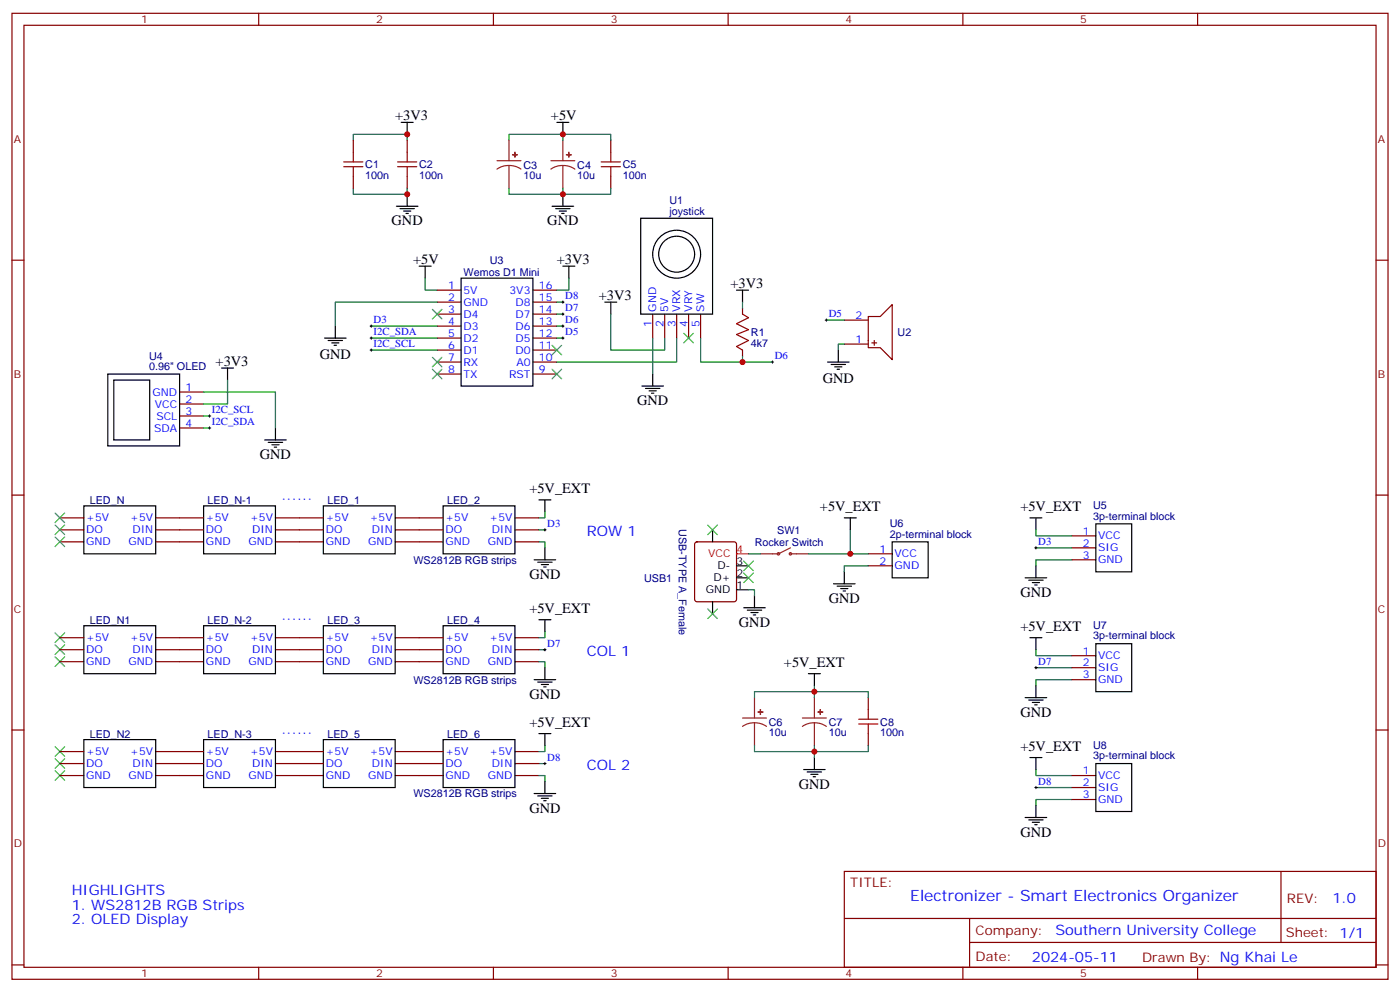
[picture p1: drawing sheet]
<svg xmlns="http://www.w3.org/2000/svg" width="412mm" height="292mm" viewBox="0 0 412 292" stroke-linecap="round" stroke-linejoin="round" font-family="sans-serif">
<g fill="none" stroke="#870000" stroke-width=".35">
<path d="M3.5 3.9h405.4v284.4h-405.4zM7.1 7.4h398.2v277.3h-398.2zM76.2 3.9v3.5M145.3 3.9v3.5M214.5 3.9v3.5M283.6 3.9v3.5M352.8 3.9v3.5M104.1 41.3v3.5M104.1 51.9v3.5M119.9 41.3v3.5M119.9 51.9v3.5M179.9 41.3v3.5"/>
<path d="M179.9 51.9v3.5M3.5 76.6h3.6M405.3 76.6h3.6M128.8 85.4h7M128.8 88.9h7M128.8 92.5h7M128.8 96h7M128.8 99.5h7M157 85.4h7M157 88.9h7M157 92.5h7M157 96h7"/>
<path d="M157 99.5h7M192.3 92.5v7M195.8 92.5v7M199.3 92.5v7M202.8 92.5v7M206.4 92.5v7M218.7 90.7v1.8M248.7 94.2h7.1M255.8 93.2h3.5l3.5-3.6v16.3l-3.5-3.6h-3.5zM52.9 115.4h7.1M52.9 118.9h7.1M128.8 103h7"/>
<path d="M128.8 106.6h7M128.8 110.1h7M157 103h7M157 106.6h7M157 110.1h7M218.7 103v1.8M248.7 101.3h7.1M256.8 100.9h1.4M257.5 100.2v1.4M52.9 122.4h7.1M52.9 126h7.1M3.5 145.7h3.6"/>
<path d="M17.6 159.5h7.1M17.6 156h7.1M17.6 152.4h7.1M45.9 159.5h14.1M45.9 156h14.1M45.9 152.4h14.1M81.1 159.5h14.1M81.1 156h14.1M81.1 152.4h14.1M116.4 159.5h14.1M116.4 156h14.1M116.4 152.4h14.1"/>
<path d="M151.7 159.5h7M151.7 156h7M151.7 152.4h7M204.8 159.7l.5-.2h11l.5 .2 .2 .5v16.2l-.3 .5-.4 .2h-11l-.5-.2-.2-.5v-16.2zM315.7 157.7h7.1M405.3 145.7h3.6M255.8 163h7M255.8 166.5h7M315.7 161.3h7.1M315.7 164.8h7.1M17.6 194.8h7.1M17.6 191.2h7.1"/>
<path d="M17.6 187.7h7.1M45.9 194.8h14.1M45.9 191.2h14.1M45.9 187.7h14.1M81.1 194.8h14.1M81.1 191.2h14.1M81.1 187.7h14.1M116.4 194.8h14.1M116.4 191.2h14.1M116.4 187.7h14.1M151.7 194.8h7M151.7 191.2h7"/>
<path d="M151.7 187.7h7M315.7 193h7.1M315.7 196.5h7.1M3.5 214.9h3.6M255.8 205.4v3.5M255.8 215.9v3.6M315.7 200.1h7.1M405.3 214.9h3.6M17.6 228.3h7.1M17.6 224.8h7.1M17.6 221.2h7.1M45.9 228.3h14.1"/>
<path d="M45.9 224.8h14.1M45.9 221.2h14.1M81.1 228.3h14.1M81.1 224.8h14.1M81.1 221.2h14.1M116.4 228.3h14.1M116.4 224.8h14.1M116.4 221.2h14.1M151.7 228.3h7M151.7 224.8h7M151.7 221.2h7M315.7 228.3h7.1"/>
<path d="M315.7 231.8h7.1M315.7 235.3h7.1M248.7 256.5h156.6v28.2h-156.6zM377.3 256.5v20.9M248.7 270.4h156.5M285.6 277.4h119.6M285.6 270.4v14.1M3.5 284h3.6M76.2 284.7v3.6M145.3 284.7v3.6M214.5 284.7v3.6M283.6 284.7v3.6"/>
<path d="M352.8 284.7v3.6M405.3 284h3.6"/>
</g>
<g fill="none" stroke="#8c2424" stroke-width=".35">
<path d="M146.4 47.3h7.1M149.9 48.7l-1.8 .3-1.7 .8M149.9 48.7l1.9 .3 1.7 .8M149.9 41.3v6M149.9 48.7v6.7M162.3 47.3h7M165.8 48.7l-1.8 .3-1.7 .8M165.8 48.7l1.9 .3 1.6 .8M165.8 41.3v6M165.8 48.7v6.7M224 163h5M232.8 161.3l-3.5 1.7"/>
<path d="M232.8 163h5.3M218.7 211.3h7.1M222.2 212.8l-1.8 .2-1.7 .8M222.2 212.8l1.9 .2 1.7 .8M222.2 205.4v5.9M222.2 212.8v6.7M236.4 211.3h7M239.9 212.8l-1.9 .2-1.6 .8M239.9 212.8l1.8 .2 1.7 .8M239.9 205.4v5.9M239.9 212.8v6.7"/>
<circle cx="229.3" cy="163" r=".35"/>
<circle cx="232.8" cy="163" r=".35"/>
</g>
<g fill="#8c2424" stroke="#8c2424" stroke-width=".35">
<path d="M166.9 45.5l1.4 .1z"/>
<path d="M167.5 44.8l.1 1.4z"/>
<path d="M151 45.5l1.4 .1z"/>
<path d="M151.7 44.8v1.4z"/>
<path d="M223.3 209.6h1.4z"/>
<path d="M224 208.9v1.4z"/>
<path d="M240.9 209.6h1.5z"/>
<path d="M241.6 208.9l.1 1.4z"/>
</g>
<g fill="none" stroke="#a10000" stroke-width=".35">
<path d="M101.2 49.1h5.7M101.2 47.7h5.7M104.1 44.8v2.9M104.1 49.1v2.8M117.1 49.1h5.7M117.1 47.7h5.7M119.9 44.8v2.9M119.9 49.1v2.8M177.1 49.1h5.6M177.1 47.7h5.6M179.9 44.8v2.9M179.9 49.1v2.8"/>
<path d="M218.7 92.5l1.8 1-3.5 1.8 3.5 1.7-3.5 1.5 3.5 1.7-3.5 1.8 1.7 1M252.9 213.1h5.7M252.9 211.7h5.7M255.8 208.9v2.8M255.8 213.1v2.8"/>
</g>
<g fill="none" stroke="#000" stroke-width=".35">
<path d="M118.2 36h3.5M119.9 36v3.5M164 36h3.6M165.8 36v3.5M119.9 57.2v3.5M165.8 57.2v3.5M116.8 60.7h6.3M117.8 61.4h4.3M118.9 62.1h2.1M119.6 62.8h.7M123.5 78.4h3.5M125.2 78.4v3.5"/>
<path d="M162.6 60.7h6.4M163.7 61.4h4.2M164.7 62.1h2.2M165.5 62.8h.7M165.8 78.4h3.5M167.6 78.4v3.5M188.7 64.2h21.2v28.3h-21.2zM95.6 99.5h6.4M98.8 96v3.5M135.8 81.9h21.2v31.7h-21.2zM178.2 88.9h3.5M179.9 88.9v3.6"/>
<path d="M217 85.4h3.5M218.7 85.4v3.5M31.7 110.1h21.2v21.2h-21.2zM33.5 111.9h10.6v17.6h-10.6zM65.3 108.3h3.5M67 108.3v3.6M96.7 100.2h4.2M97.7 100.9h2.1M98.4 101.6h.7M189.1 113.6h6.3M190.1 114.3h4.3M191.2 115h2.1"/>
<path d="M191.9 115.7h.7M192.3 110.1v3.5M243.8 106.6h6.3M244.8 107.3h4.3M245.9 108h2.1M246.6 108.7h.7M246.9 103v3.6M78 129.5h6.3M79 130.2h4.3M80.1 130.9h2.1M80.8 131.6h.7M81.1 126v3.5"/>
<path d="M24.7 148.9h21.2v14.1h-21.2zM60 148.9h21.1v14.1h-21.1zM95.2 148.9h21.2v14.1h-21.2zM130.5 148.9h21.2v14.1h-21.2zM158.7 147.1h3.6M160.5 147.1v3.6M209.9 156v3.5M248.7 152.4h3.5M250.5 152.4v3.6M262.8 159.5h10.6v10.6h-10.6zM303.4 152.4h3.5M305.2 152.4v3.6"/>
<path d="M322.8 154.2h10.6v14.1h-10.6zM157.3 164.8h6.4M158.4 165.5h4.2M159.5 166.2h2.1M160.2 166.9h.7M160.5 161.3v3.5M209.9 177.1v3.6M217 166.5h3.5M217 170.1h3.5M217 173.6h3.5M219.1 178.9h6.3M220.1 179.6h4.3"/>
<path d="M222.2 175.4v3.5M245.5 171.8h6.4M246.6 172.5h4.2M247.6 173.2h2.2M248.4 174h.7M248.7 168.3v3.5M302 170.1h6.3M303 170.8h4.3M304.1 171.5h2.1M304.8 172.2h.7M305.2 166.5v3.6M24.7 184.2h21.2v14.1h-21.2z"/>
<path d="M60 184.2h21.1v14.1h-21.1zM95.2 184.2h21.2v14.1h-21.2zM130.5 184.2h21.2v14.1h-21.2zM158.7 182.4h3.6M160.5 182.4v3.5M160.5 196.5v3.6M221.2 180.3h2.1M221.9 181h.7M238.1 198.3h3.6M239.9 198.3v3.5M303.4 187.7h3.5M305.2 187.7v3.5"/>
<path d="M322.8 189.5h10.6v14.1h-10.6zM24.7 217.7h21.2v14.1h-21.2zM60 217.7h21.1v14.1h-21.1zM95.2 217.7h21.2v14.1h-21.2zM130.5 217.7h21.2v14.1h-21.2zM157.3 200.1h6.4M158.4 200.8h4.2M158.7 215.9h3.6M159.5 201.5h2.1M160.2 202.2h.7M160.5 215.9v3.6M302 205.4h6.3"/>
<path d="M303 206.1h4.3M304.1 206.8h2.1M304.8 207.5h.7M305.2 201.8v3.6M157.3 233.6h6.4M158.4 234.3h4.2M159.5 235h2.1M160.2 235.7h.7M160.5 230v3.6M236.7 226.5h6.4M237.8 227.2h4.2M238.8 227.9h2.1"/>
<path d="M239.5 228.6h.7M239.9 223v3.5M303.4 223h3.5M305.2 223v3.5M305.2 237.1v3.5M322.8 224.8h10.6v14.1h-10.6zM302 240.6h6.3M303 241.3h4.3M304.1 242h2.1M304.8 242.7h.7"/>
<circle cx="199.3" cy="74.8" r="7.1"/>
<circle cx="199.3" cy="74.8" r="5.3"/>
</g>
<g fill="none" stroke="#008700" stroke-width=".35">
<path d="M165.8 39.5h14.1v1.8M104.1 55.4v1.8h15.8v-1.8M104.1 41.3v-1.8h15.8v1.8M149.9 41.3v-1.8h15.9v1.8M149.9 55.4v1.8h15.9v-1.8M179.9 55.4v1.8h-14.1M109.4 99.5h19.4M109.4 96h19.4M125.2 81.9v3.5h3.6M128.8 88.9h-30v7.1M164 96h1.8M164 92.5h1.8"/>
<path d="M164 99.5h1.8M164 88.9h1.8M167.6 81.9v3.5h-3.6M179.9 92.5v10.5h15.9v-3.5M192.3 99.5v10.6M199.3 99.5v7.1h-35.3M206.4 99.5v7.1h12.3v-1.8M218.7 88.9v1.8M243.4 94.2h5.3M60 115.4h21.1v10.6M67 111.9v7h-7M109.4 103h19.4"/>
<path d="M218.7 106.6h8.8M248.7 101.3h-1.8v1.7M60 126h1.7M60 122.4h1.7M158.7 159.5h1.8v1.8M158.7 156h1.8M160.5 150.7v1.7h-1.8M250.5 156v7M305.2 156v1.7h10.5M220.5 173.6h1.7v1.8M220.5 163h3.5M238.1 163h17.7"/>
<path d="M255.8 166.5h-7.1v1.8M305.2 161.3h10.5M315.7 164.8h-10.5v1.7M158.7 194.8h1.8v1.7M158.7 191.2h1.8M160.5 185.9v1.8h-1.8M305.2 191.2v1.8h10.5M305.2 196.5h10.5M160.5 219.5v1.7h-1.8M222.2 205.4v-1.8h17.7v1.8M222.2 219.5v1.7h17.7v-1.7M239.9 201.8v1.8h15.9v1.8"/>
<path d="M255.8 219.5v1.7h-15.9v1.8M315.7 200.1h-10.5v1.7M158.7 228.3h1.8v1.7M158.7 224.8h1.8M305.2 226.5v1.8h10.5M305.2 231.8h10.5M315.7 235.3h-10.5v1.8"/>
</g>
<g fill="none" stroke="#3c3" stroke-width=".35">
<path d="M127.4 91.1l2.8 2.8M130.2 91.1l-2.8 2.8M201.4 98.1l2.9 2.8M204.3 98.1l-2.9 2.8M127.4 108.7l2.8 2.8M127.4 105.2l2.8 2.8M130.2 108.7l-2.8 2.8M130.2 105.2l-2.8 2.8M162.6 108.7l2.9 2.8M162.6 101.6l2.9 2.9M165.5 108.7l-2.9 2.8M165.5 101.6l-2.9 2.9"/>
<path d="M16.2 151l2.8 2.8M16.2 154.6l2.8 2.8M16.2 158.1l2.8 2.8M19 151l-2.8 2.8M19 154.6l-2.8 2.8M19 158.1l-2.8 2.8M208.5 154.6l2.8 2.8M211.3 154.6l-2.8 2.8M208.5 179.2l2.8 2.9M211.3 179.2l-2.8 2.9M219.1 165.1l2.8 2.9M219.1 168.7l2.8 2.8"/>
<path d="M221.9 165.1l-2.8 2.9M221.9 168.7l-2.8 2.8M16.2 193.4l2.8 2.8M16.2 189.8l2.8 2.9M16.2 186.3l2.8 2.8M19 193.4l-2.8 2.8M19 189.8l-2.8 2.9M19 186.3l-2.8 2.8M16.2 219.8l2.8 2.8M19 219.8l-2.8 2.8M16.2 226.9l2.8 2.8M16.2 223.3l2.8 2.9"/>
<path d="M19 226.9l-2.8 2.8M19 223.3l-2.8 2.9"/>
</g>
<g fill="none" stroke="#000" stroke-width=".29">
<path d="M109 99.5h.7M109 96h.7M109.4 95.6v.7M109.4 99.2v.7M165.5 99.5h.7M165.5 96h.7M165.5 92.5h.7M165.5 88.9h.7M165.8 88.6v.7M165.8 92.1v.7M165.8 95.6v.7M165.8 99.2v.7"/>
<path d="M243.1 94.2h.7M243.4 93.9v.7M109 103h.7M109.4 102.7v.7M227.2 106.6h.7M227.5 106.2v.7M61.4 122.4h.7M61.4 126h.7M61.7 122.1v.7M61.7 125.6v.7M160.2 156h.7M160.5 155.6v.7"/>
<path d="M304.8 161.3h.7M305.2 160.9v.7M160.2 191.2h.7M160.5 190.9v.7M304.8 196.5h.7M305.2 196.2v.7M160.2 224.8h.7M160.5 224.4v.7M304.8 231.8h.7M305.2 231.5v.7"/>
</g>
<path d="M217 163h3.5" fill="none" stroke="#f00" stroke-width=".35"/>
<g fill="#c00">
<circle cx="165.8" cy="57.2" r=".88"/>
<circle cx="119.9" cy="57.2" r=".88"/>
<circle cx="119.9" cy="39.5" r=".88"/>
<circle cx="218.7" cy="106.6" r=".88"/>
<circle cx="250.5" cy="163" r=".88"/>
<circle cx="165.8" cy="39.5" r=".88"/>
<circle cx="239.9" cy="203.6" r=".88"/>
<circle cx="239.9" cy="221.2" r=".88"/>
</g>
<text font-size="4.6" fill="#00f" x="268.1" y="265.3">Electronizer - Smart Electronics Organizer</text>
<g font-size="4.2">
<text x="116.4" y="35.3">+3V3</text>
<text x="162.3" y="35.3">+5V</text>
<text x="115.4" y="66.4">GND</text>
<text x="161.2" y="66.4">GND</text>
<text x="121.7" y="77.6">+5V</text>
<text x="164" y="77.6">+3V3</text>
<text x="176.4" y="88.2">+3V3</text>
<text x="215.2" y="84.7">+3V3</text>
<text x="63.5" y="107.6">+3V3</text>
<text x="94.2" y="105.6">GND</text>
<text x="242.4" y="112.6">GND</text>
<text x="187.7" y="119.3">GND</text>
<text x="76.6" y="135.1">GND</text>
<text x="155.9" y="145.1">+5V_EXT</text>
<text x="241.5" y="150.4">+5V_EXT</text>
<text x="300.6" y="150.4">+5V_EXT</text>
<text x="155.9" y="170.4">GND</text>
<text x="244.1" y="177.5">GND</text>
<text x="300.6" y="175.7">GND</text>
<text x="155.9" y="180.4">+5V_EXT</text>
<text x="217.7" y="184.5">GND</text>
<text x="300.6" y="185.7">+5V_EXT</text>
<text x="230.9" y="196.3">+5V_EXT</text>
<text x="155.9" y="205.7">GND</text>
<text x="155.9" y="213.9">+5V_EXT</text>
<text x="300.6" y="211">GND</text>
<text x="300.6" y="220.9">+5V_EXT</text>
<text x="235.3" y="232.2">GND</text>
<text x="155.9" y="239.2">GND</text>
<text x="300.6" y="246.3">GND</text>
</g>
<g font-size="4.2" fill="#00f">
<text x="82.9" y="147.1">......</text>
<text x="172.9" y="157.7">ROW 1</text>
<text x="82.9" y="182.4">......</text>
<text x="172.9" y="193">COL 1</text>
<text x="82.9" y="215.9">......</text>
<text x="172.9" y="226.5">COL 2</text>
<text x="21.2" y="263.6">HIGHLIGHTS</text>
<text x="21.2" y="267.8">1. WS2812B RGB Strips</text>
<text x="392.5" y="265.8">1.0</text>
<text x="21.2" y="272">2. OLED Display</text>
<text x="310.9" y="275.3">Southern University College</text>
<text x="304" y="283.1">2024-05-11</text>
</g>
<g font-size="3.9" fill="#800">
<text x="250.5" y="261.1">TITLE:</text>
<text x="379.1" y="265.8">REV:</text>
<text x="287.4" y="275.3">Company:</text>
<text x="378.7" y="275.9">Sheet: 1/1</text>
<text x="287.4" y="283">Date:</text>
<text x="336.4" y="283.1">Drawn By: Ng Khai Le</text>
</g>
<g font-size="3.2" fill="#800">
<text x="41.6" y="6.9">1</text>
<text x="110.8" y="6.9">2</text>
<text x="179.9" y="6.9">3</text>
<text x="249.1" y="6.9">4</text>
<text x="318.2" y="6.9">5</text>
<text x="4.1" y="42">A</text>
<text x="405.9" y="42">A</text>
<text x="4.1" y="111.2">B</text>
<text x="405.9" y="111.2">B</text>
<text x="4.1" y="180.3">C</text>
<text x="405.9" y="180.3">C</text>
<text x="4.1" y="249.4">D</text>
<text x="405.9" y="249.4">D</text>
<text x="41.6" y="287.7">1</text>
<text x="110.8" y="287.7">2</text>
<text x="179.9" y="287.7">3</text>
<text x="249.1" y="287.7">4</text>
<text x="318.2" y="287.7">5</text>
</g>
<g font-size="3.2" fill="#000080">
<text x="107.6" y="52.6">100n</text>
<text x="107.6" y="49.5">C1</text>
<text x="123.5" y="52.6">100n</text>
<text x="123.5" y="49.5">C2</text>
<text x="154.2" y="52.7">10u</text>
<text x="154.2" y="49.6">C3</text>
<text x="170" y="52.7">10u</text>
<text x="170" y="49.6">C4</text>
<text x="183.4" y="52.6">100n</text>
<text x="183.4" y="49.5">C5</text>
<text x="197.2" y="63.2">joystick</text>
<text x="197.2" y="60">U1</text>
<text x="144.3" y="77.7">U3</text>
<text x="136.6" y="81.3">Wemos D1 Mini</text>
<text x="221.2" y="98.9">R1</text>
<text x="264.4" y="98.9">U2</text>
<text x="43.9" y="105.9">U4</text>
<text x="221.2" y="102">4k7</text>
<text x="43.9" y="109">0.96&quot; OLED</text>
<text x="26.4" y="148.4">LED_N</text>
<text x="61.1" y="148.3">LED_N-1</text>
<text x="96.4" y="148.3">LED_1</text>
<text x="131.7" y="148.3">LED_2</text>
<text x="322" y="149.9">U5</text>
<text x="200" y="155.7" transform="rotate(90 200 155.7)">USB-TYPE A_Female</text>
<text x="262.1" y="155.3">U6</text>
<text x="322" y="152.9">3p-terminal block</text>
<text x="222.3" y="160.6">Rocker Switch</text>
<text x="229" y="157.1">SW1</text>
<text x="262.1" y="158.4">2p-terminal block</text>
<text x="121.8" y="165.9">WS2812B RGB strips</text>
<text x="189.7" y="171.2">USB1</text>
<text x="26.4" y="183.6">LED_N1</text>
<text x="61.1" y="183.6">LED_N-2</text>
<text x="96.4" y="183.6">LED_3</text>
<text x="131.7" y="183.6">LED_4</text>
<text x="322" y="185.2">U7</text>
<text x="322" y="188.2">3p-terminal block</text>
<text x="121.8" y="201.2">WS2812B RGB strips</text>
<text x="226.5" y="213.7">C6</text>
<text x="244.1" y="213.7">C7</text>
<text x="259.3" y="213.6">C8</text>
<text x="26.4" y="217.1">LED_N2</text>
<text x="61.1" y="217.1">LED_N-3</text>
<text x="96.4" y="217.1">LED_5</text>
<text x="131.7" y="217.1">LED_6</text>
<text x="226.5" y="216.7">10u</text>
<text x="244.1" y="216.7">10u</text>
<text x="259.3" y="216.7">100n</text>
<text x="322" y="220.5">U8</text>
<text x="322" y="223.5">3p-terminal block</text>
<text x="121.8" y="234.7">WS2812B RGB strips</text>
</g>
<g font-size="3.2" fill="#00f">
<text x="132" y="85.1">1</text>
<text x="132" y="88.6">2</text>
<text x="136.5" y="86.5">5V</text>
<text x="136.5" y="90">GND</text>
<text x="150.1" y="86.5">3V3</text>
<text x="151.8" y="90">D8</text>
<text x="158.7" y="88.6">15</text>
<text x="158.7" y="85.1">16</text>
<text x="166.5" y="88.1">D8</text>
<text x="110.1" y="95.1">D3</text>
<text x="132" y="92.1">3</text>
<text x="132" y="95.6">4</text>
<text x="136.5" y="93.5">D4</text>
<text x="151.8" y="93.5">D7</text>
<text x="158.7" y="95.6">13</text>
<text x="158.7" y="92.1">14</text>
<text x="166.5" y="95.1">D6</text>
<text x="166.5" y="91.6">D7</text>
<text x="193.3" y="91.8" transform="rotate(-90 193.3 91.8)">GND</text>
<text x="196.8" y="91.8" transform="rotate(-90 196.8 91.8)">5V</text>
<text x="200.4" y="91.8" transform="rotate(-90 200.4 91.8)">VRX</text>
<text x="203.9" y="91.8" transform="rotate(-90 203.9 91.8)">VRY</text>
<text x="207.4" y="91.8" transform="rotate(-90 207.4 91.8)">SW</text>
<text x="244.1" y="93.3">D5</text>
<text x="252" y="93.9">2</text>
<text x="110.1" y="98.6">I2C_SDA</text>
<text x="132" y="99.2">5</text>
<text x="136.5" y="97">D3</text>
<text x="136.5" y="100.6">D2</text>
<text x="151.8" y="100.6">D5</text>
<text x="151.8" y="97">D6</text>
<text x="158.7" y="99.2">12</text>
<text x="166.5" y="98.6">D5</text>
<text x="191.9" y="96.2" transform="rotate(-90 191.9 96.2)">1</text>
<text x="195.4" y="96.2" transform="rotate(-90 195.4 96.2)">2</text>
<text x="199" y="96.2" transform="rotate(-90 199 96.2)">3</text>
<text x="202.5" y="96.2" transform="rotate(-90 202.5 96.2)">4</text>
<text x="206" y="96.2" transform="rotate(-90 206 96.2)">5</text>
<text x="252" y="100.9">1</text>
<text x="110.1" y="102.2">I2C_SCL</text>
<text x="132" y="102.7">6</text>
<text x="132" y="106.2">7</text>
<text x="136.5" y="104.1">D1</text>
<text x="136.5" y="107.6">RX</text>
<text x="151.8" y="104.1">D0</text>
<text x="152.1" y="107.6">A0</text>
<text x="158.7" y="106.2">10</text>
<text x="158.7" y="102.7">11</text>
<text x="228.2" y="105.7">D6</text>
<text x="132" y="109.7">8</text>
<text x="136.5" y="111.2">TX</text>
<text x="149.9" y="111.2">RST</text>
<text x="158.7" y="109.7">9</text>
<text x="44.9" y="116.5">GND</text>
<text x="45.6" y="120">VCC</text>
<text x="54.7" y="115">1</text>
<text x="54.7" y="118.6">2</text>
<text x="46.1" y="123.5">SCL</text>
<text x="54.7" y="122.1">3</text>
<text x="54.7" y="125.6">4</text>
<text x="62.4" y="121.6">I2C_SCL</text>
<text x="62.4" y="125.1">I2C_SDA</text>
<text x="45.4" y="127">SDA</text>
<text x="25.4" y="153.5">+5V</text>
<text x="38.4" y="153.5">+5V</text>
<text x="60.7" y="153.5">+5V</text>
<text x="73.7" y="153.5">+5V</text>
<text x="96" y="153.5">+5V</text>
<text x="108.9" y="153.5">+5V</text>
<text x="131.2" y="153.5">+5V</text>
<text x="144.2" y="153.5">+5V</text>
<text x="161.2" y="155.1">D3</text>
<text x="25.4" y="160.5">GND</text>
<text x="25.4" y="157">DO</text>
<text x="37.9" y="160.5">GND</text>
<text x="39" y="157">DIN</text>
<text x="60.7" y="160.5">GND</text>
<text x="60.7" y="157">DO</text>
<text x="73.2" y="160.5">GND</text>
<text x="74.3" y="157">DIN</text>
<text x="96" y="160.5">GND</text>
<text x="96" y="157">DO</text>
<text x="108.4" y="160.5">GND</text>
<text x="109.6" y="157">DIN</text>
<text x="131.2" y="160.5">GND</text>
<text x="131.2" y="157">DO</text>
<text x="143.7" y="160.5">GND</text>
<text x="144.8" y="157">DIN</text>
<text x="305.9" y="160.4">D3</text>
<text x="319" y="157.4">1</text>
<text x="319" y="160.9">2</text>
<text x="323.5" y="158.8">VCC</text>
<text x="259" y="162.7">1</text>
<text x="259" y="166.2">2</text>
<text x="263.5" y="164.1">VCC</text>
<text x="263.5" y="167.6">GND</text>
<text x="319" y="164.4">3</text>
<text x="323.5" y="162.3">SIG</text>
<text x="323.5" y="165.8">GND</text>
<text x="25.4" y="188.8">+5V</text>
<text x="38.4" y="188.8">+5V</text>
<text x="60.7" y="188.8">+5V</text>
<text x="73.7" y="188.8">+5V</text>
<text x="96" y="188.8">+5V</text>
<text x="108.9" y="188.8">+5V</text>
<text x="131.2" y="188.8">+5V</text>
<text x="144.2" y="188.8">+5V</text>
<text x="161.2" y="190.4">D7</text>
<text x="25.4" y="195.8">GND</text>
<text x="25.4" y="192.3">DO</text>
<text x="37.9" y="195.8">GND</text>
<text x="39" y="192.3">DIN</text>
<text x="60.7" y="195.8">GND</text>
<text x="60.7" y="192.3">DO</text>
<text x="73.2" y="195.8">GND</text>
<text x="74.3" y="192.3">DIN</text>
<text x="96" y="195.8">GND</text>
<text x="96" y="192.3">DO</text>
<text x="108.4" y="195.8">GND</text>
<text x="109.6" y="192.3">DIN</text>
<text x="131.2" y="195.8">GND</text>
<text x="131.2" y="192.3">DO</text>
<text x="143.7" y="195.8">GND</text>
<text x="144.8" y="192.3">DIN</text>
<text x="305.9" y="195.7">D7</text>
<text x="319" y="192.7">1</text>
<text x="319" y="196.2">2</text>
<text x="323.5" y="194.1">VCC</text>
<text x="323.5" y="197.6">SIG</text>
<text x="319" y="199.7">3</text>
<text x="323.5" y="201.1">GND</text>
<text x="25.4" y="225.8">DO</text>
<text x="25.4" y="222.3">+5V</text>
<text x="38.4" y="222.3">+5V</text>
<text x="39" y="225.8">DIN</text>
<text x="60.7" y="225.8">DO</text>
<text x="60.7" y="222.3">+5V</text>
<text x="73.7" y="222.3">+5V</text>
<text x="74.3" y="225.8">DIN</text>
<text x="96" y="225.8">DO</text>
<text x="96" y="222.3">+5V</text>
<text x="108.9" y="222.3">+5V</text>
<text x="109.6" y="225.8">DIN</text>
<text x="131.2" y="225.8">DO</text>
<text x="131.2" y="222.3">+5V</text>
<text x="144.2" y="222.3">+5V</text>
<text x="144.8" y="225.8">DIN</text>
<text x="161.2" y="223.9">D8</text>
<text x="319" y="227.9">1</text>
<text x="25.4" y="229.3">GND</text>
<text x="37.9" y="229.3">GND</text>
<text x="60.7" y="229.3">GND</text>
<text x="73.2" y="229.3">GND</text>
<text x="96" y="229.3">GND</text>
<text x="108.4" y="229.3">GND</text>
<text x="131.2" y="229.3">GND</text>
<text x="143.7" y="229.3">GND</text>
<text x="305.9" y="230.9">D8</text>
<text x="319" y="231.5">2</text>
<text x="323.5" y="229.3">VCC</text>
<text x="323.5" y="232.9">SIG</text>
<text x="319" y="235">3</text>
<text x="323.5" y="236.4">GND</text>
</g>
<g font-size="3.2" fill="#f00">
<text x="208.6" y="164.1">VCC</text>
<text x="217" y="162.7">4</text>
</g>
<g font-size="3.2">
<text x="211.3" y="167.6">D-</text>
<text x="217" y="166.2">3</text>
<text x="210.2" y="171.1">D+</text>
<text x="217" y="169.7">2</text>
<text x="217" y="173.2">1</text>
<text x="207.9" y="174.7">GND</text>
</g>
</svg>
